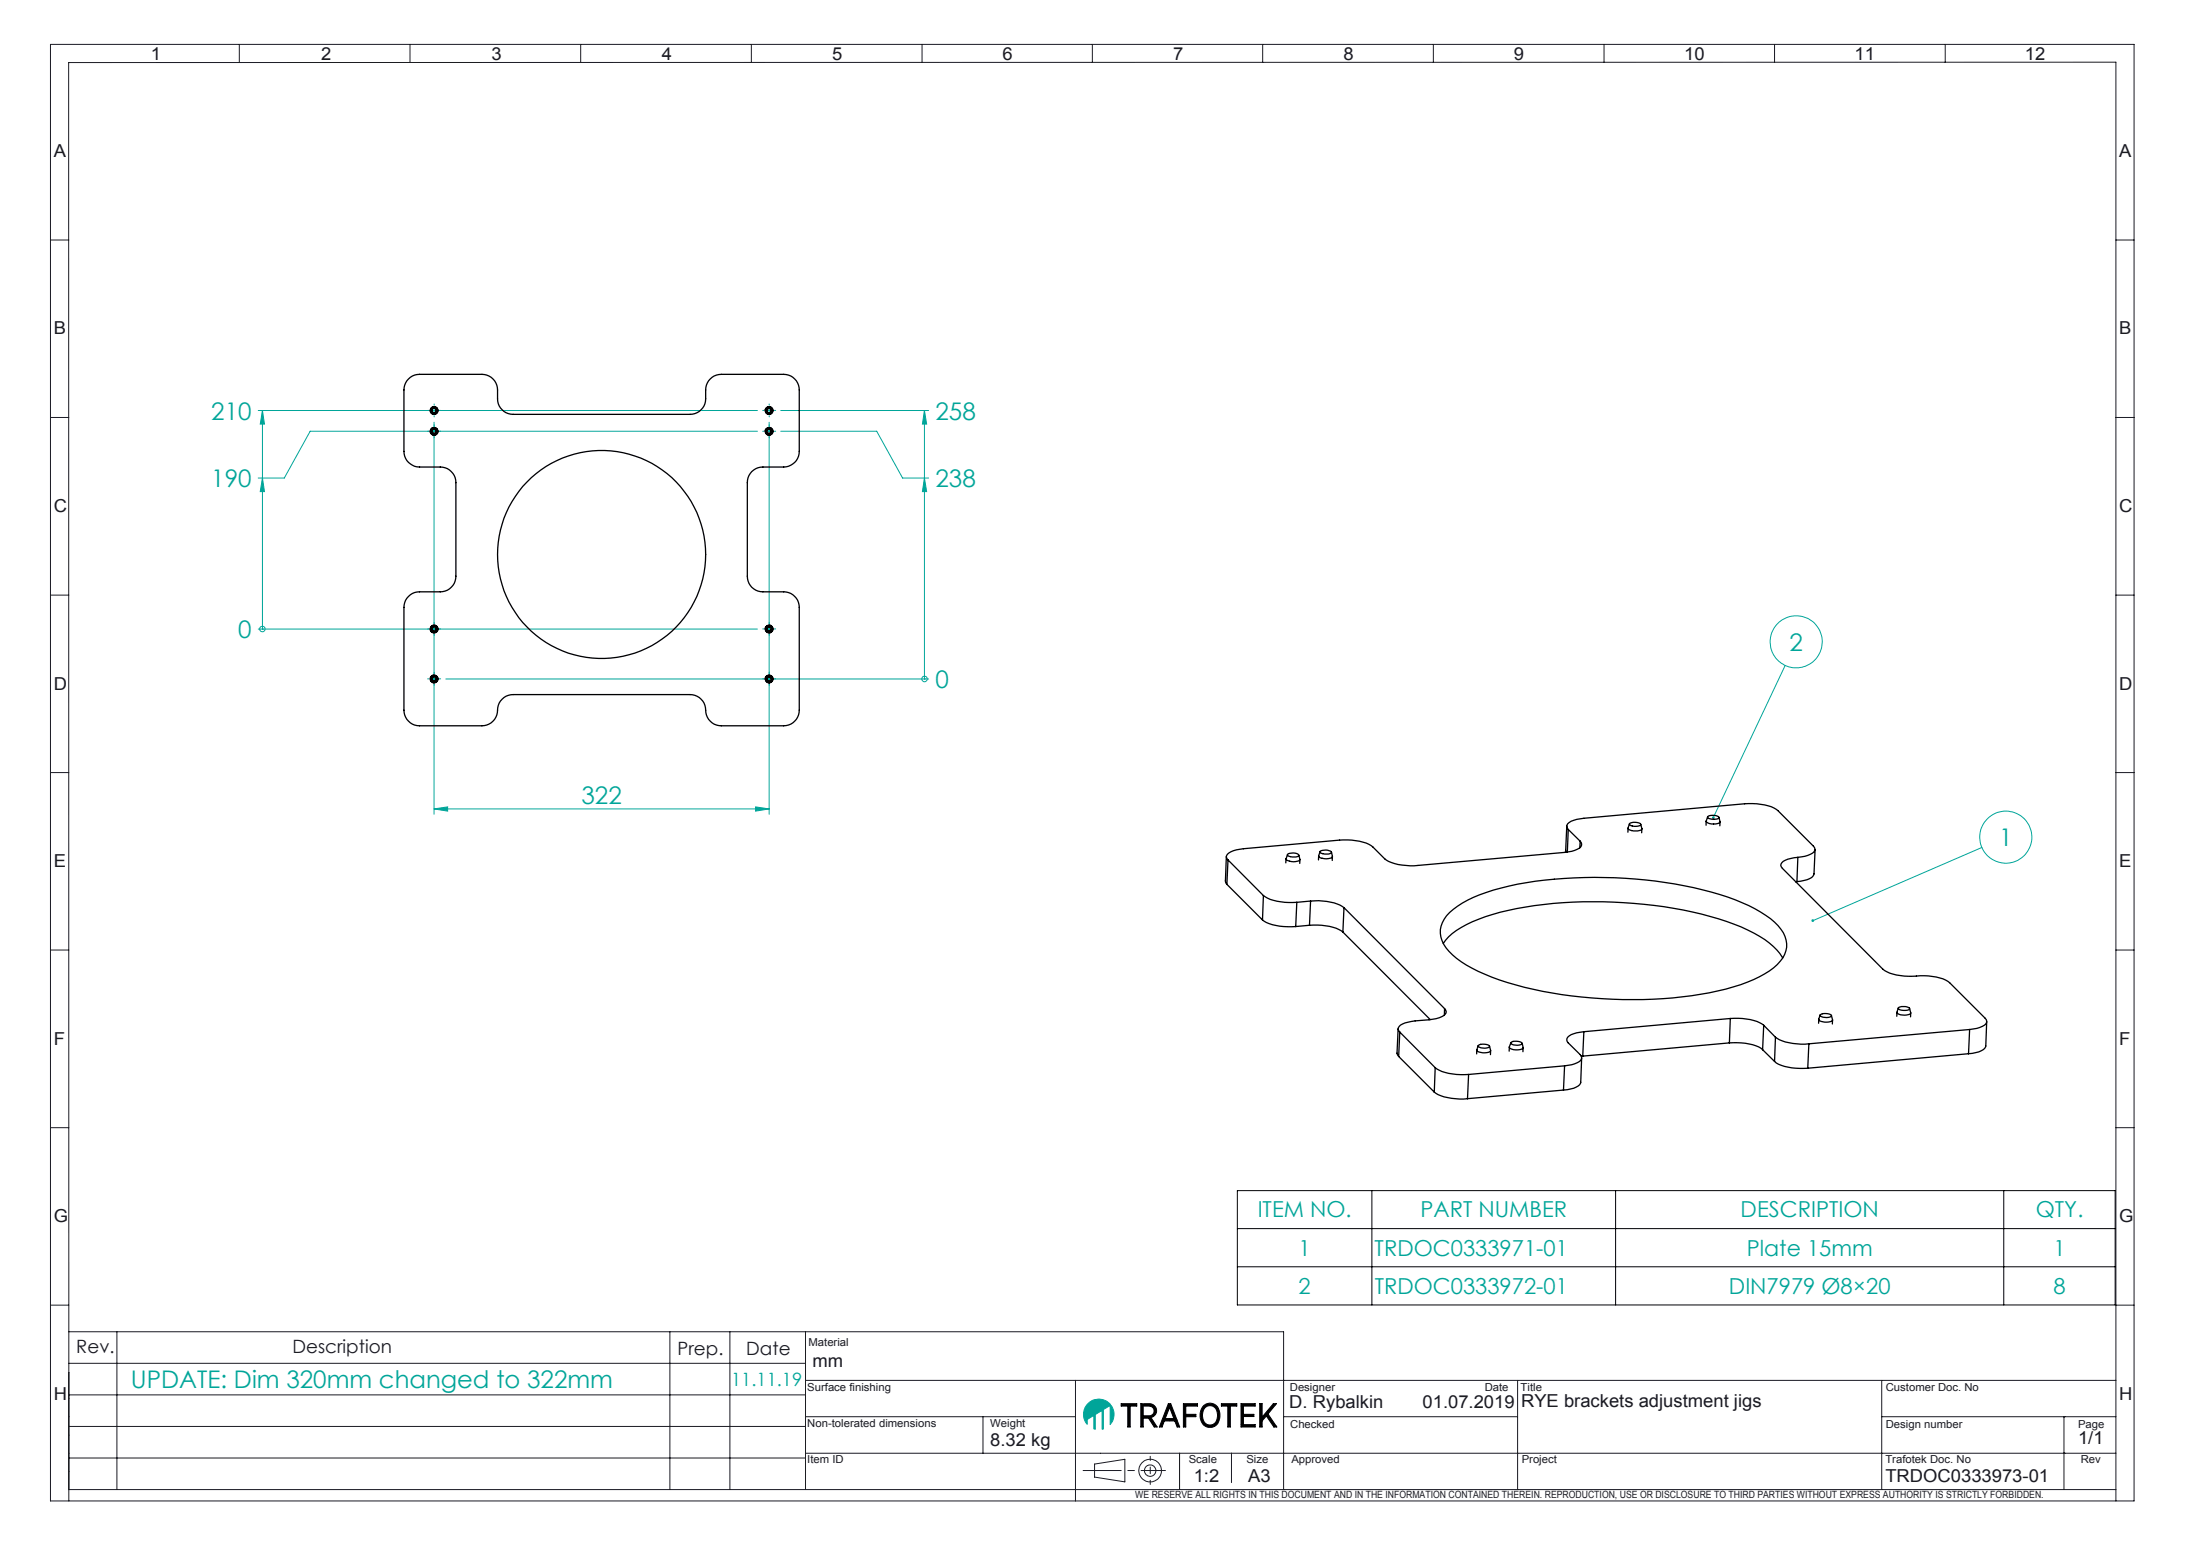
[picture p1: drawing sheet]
<svg xmlns="http://www.w3.org/2000/svg" width="420mm" height="297mm" viewBox="0 0 420 297" stroke-linecap="round" stroke-linejoin="round" font-family="sans-serif">
<path d="M215.5 269.8h3v.5h-1.3v4h-.4v-4h-1.3zM219.3 269.8h1.6a1.33 1.33 0 0 1 1.4 1.2 1.33 1.33 0 0 1-1.1 1.5l1.2 1.8h-.5l-1.1-1.7h-1.1v1.7h-.4zM219.7 270.3h1.2a.94 .94 0 0 1 .9 .9 .94 .94 0 0 1-.9 1h-1.2zM224.6 269.8h.4l1.8 4.5h-.5l-.5-1.1h-2l-.4 1.1h-.6zM224.8 270.5l.8 2.2h-1.6zM227.5 269.8h2.7v.5h-2.3v1.6h2v.4h-2v2h-.4zM231.4 270.2a1.91 1.91 0 0 1 2.1-.2 1.91 1.91 0 0 1 1 1.8 2.16 2.16 0 0 1-1.6 2.6 1.97 1.97 0 0 1-2.2-2.3 2.63 2.63 0 0 1 .7-1.9zM231.7 270.6a1.44 1.44 0 0 1 1.6-.2 1.44 1.44 0 0 1 .7 1.6 1.54 1.54 0 0 1-.4 1.5 1.54 1.54 0 0 1-1.6 .3 2.28 2.28 0 0 1-.3-3.2zM234.8 269.8h2.9v.5h-1.2v4h-.5v-4h-1.2zM238.5 269.8h2.8v.5h-2.3v1.6h2v.4h-2v1.6h2.3v.4h-2.8zM242.1 269.8h.5v2.6l2.2-2.6h.6l-1.7 2 1.7 2.5h-.5l-1.5-2.1-.8 1v1.1h-.5z" fill="none" stroke="#000" stroke-width=".19"/>
<g fill="none" stroke="#191924" stroke-width=".19">
<path d="M9.7 8.5h400.5v280h-400.5zM46 8.5v3.5M78.8 8.5v3.5M111.6 8.5v3.5M144.4 8.5v3.5M177.2 8.5v3.5M210 8.5v3.5M242.7 8.5v3.5M275.5 8.5v3.5M308.3 8.5v3.5M341.1 8.5v3.5M373.9 8.5v3.5"/>
<path d="M9.7 46.1h3.5M406.7 46.1h3.5M9.7 80.3h3.5M406.7 80.3h3.5M9.7 114.4h3.5M406.7 114.4h3.5M9.7 148.5h3.5M406.7 148.5h3.5M9.7 182.6h3.5M406.7 182.6h3.5M9.7 216.8h3.5M406.7 216.8h3.5"/>
<path d="M9.7 250.9h3.5M13.2 256h233.5v30.3M22.5 256v30.3M128.8 256v30.3M140.3 256v30.3M154.8 256v30.3M406.7 250.9h3.5M13.2 274.2h141.6M13.2 268.1h141.6M13.2 262.1h141.6M154.8 265.4h251.9M154.8 279.4h251.9"/>
<path d="M154.8 272.3h51.9M188.9 272.3v7.1M206.7 265.4v23.1M226.7 279.4v6.9M236.7 279.4v5.6M246.7 272.3h45M291.7 265.4v20.9M361.7 272.3h45M361.7 265.4v20.9M396.7 272.3h.1M396.7 279.4h.1M396.7 272.3v14"/>
<path d="M13.2 280.3h141.6M13.2 288.5v-276.5h393.5v276.5M13.2 286.3h393.5M210.4 281.4l5.8-.9v4.4l-5.8-1z"/>
<circle cx="221.1" cy="282.7" r="1.1"/>
<circle cx="221.1" cy="282.7" r="2.17"/>
</g>
<path d="M209 270a2.94 2.94 0 0 1 4.1-.3 2.94 2.94 0 0 1 .3 4.2v-3.7l-1.3 .8v3.7h-.3v-3.6l-1.3 .8v2.8h-.2v-2.6l-1.3 .8v.9a2.92 2.92 0 0 1 0-3.8z" fill="none" stroke="#00a599" stroke-width=".19"/>
<path d="M219.8 272.6v-.5M221.3 273.5l.4-.3M223.8 273.1l-.4-.1M224.8 272.7v.4M225.8 273.1l.5-.1M239 273.8h-.4M239 270.3h-.4M244.8 269.8l.3 .3M244.9 274.3l.4-.3" fill="none" stroke="#000" stroke-width=".19" stroke-dasharray="15.2 1.3 1.3 1.3"/>
<path d="M208.2 282.7h15.8" fill="none" stroke="#191924" stroke-width=".19" stroke-dasharray="15.2 1.3 1.3 1.3" stroke-dashoffset="7.9"/>
<path d="M221.1 279.9v5.5" fill="none" stroke="#191924" stroke-width=".19" stroke-dasharray="15.2 1.3 1.3 1.3" stroke-dashoffset="14.4"/>
<path d="M219.8 270.3v-.5" fill="none" stroke="#808080" stroke-width=".19" stroke-dasharray="15.2 1.3 1.3 1.3"/>
<path d="M215.5 269.8v.5h1.3v4h.4v-4h1.3v-.5zM219.3 269.8v4.5h.4v-1.7h1.1l1.1 1.7h.5l-1.2-1.8 .5-.2 .5-.6 .1-.7-.3-.7-.4-.3-.5-.2zM219.7 270.3h1.2l.5 .2 .4 .5v.5l-.1 .3-.6 .4h-1.4zM224.8 270.5l.8 2.2h-1.6zM224.6 269.8l-1.8 4.5h.6l.4-1.1h2l.5 1.1h.5l-1.8-4.5zM227.5 269.8v4.5h.4v-2h2v-.4h-2v-1.6h2.3v-.5zM231.4 270.2l-.5 .7-.2 .8v.7l.2 .9 .5 .7 .6 .3 .7 .1 .6-.1 .6-.5 .5-.9 .1-1.2-.3-.8-.4-.7-.8-.4h-.7zM231.6 270.6l.5-.3 .7-.1 .6 .2 .4 .5 .2 .7v.7l-.2 1-.4 .4-.6 .2h-.6l-.7-.6-.3-.8-.1-.6 .2-.7zM234.8 269.8v.5h1.2v4h.5v-4h1.2v-.5zM238.5 269.8v4.5h2.8v-.4h-2.3v-1.6h2v-.4h-2v-1.6h2.3v-.5zM242.1 269.8v4.5h.5v-1.1l.8-1 1.5 2.1h.5l-1.7-2.5 1.7-2h-.6l-2.2 2.6v-2.6z" fill-rule="evenodd" fill="#000"/>
<path d="M209.2 269.7a2.95 2.95 0 0 1 4.1 .1 2.95 2.95 0 0 1 .1 4.1v-3.7l-1.3 .8v3.7h-.3v-3.6l-1.3 .8v2.8h-.2v-2.6l-1.3 .8v.9a2.95 2.95 0 0 1 .2-4.1z" fill-rule="evenodd" fill="#00a599"/>
<g fill="none" stroke="#00a599" stroke-width=".19">
<path d="M49.6 78.9h96M50.4 78.9l.4 2.6h-.8zM50.4 78.9v42M83.4 78.4v1M147.3 78.9h1M147.8 78.4v1M150.1 78.9h28.4M177.7 78.9l.4 2.6h-.8zM177.7 78.9v51.6M50.4 91.9l.4 2.6h-.8zM83.4 81.2v75.3M145.6 82.9h-86l-5 9h-5"/>
<path d="M147.3 82.9h1M147.8 81.2v75.3M150.1 82.9h18.4l5 9h5M177.7 91.9l.4 2.6h-.8zM49.6 120.9h96M50.4 120.9h.1M82.9 130.5h1M85.7 130.5h92.8M147.3 120.9h1M177.7 130.5h.1M343.1 127.9l-13.8 29.3M83.4 155.5l2.6-.4v.8z"/>
<path d="M83.4 155.5h64.4M145.2 155.1l2.6 .4-2.6 .4zM381 162.9l-32.5 14.1"/>
<circle cx="50.4" cy="120.9" r=".53"/>
<circle cx="177.7" cy="130.5" r=".53"/>
<circle cx="345.3" cy="123.4" r="5"/>
<circle cx="385.5" cy="160.9" r="5"/>
</g>
<path d="M237.8 228.9h168.8v22h-168.8zM237.8 236.2h168.8M263.7 228.9v22M310.6 228.9v22M385.2 228.9v22M237.8 243.5h168.8" fill="none" stroke="#000" stroke-width=".19"/>
<g fill="none" stroke="#00a599" stroke-width=".19" stroke-dasharray="15.2 1.3 1.3 1.3">
<path d="M82.5 78.9h-.3M83.5 79.9v.2M83.5 77.9v-.2M84.5 78.9h.2M146.9 78.9h-.3M147.9 79.9v.2M147.9 77.9v-.2M148.9 78.9h.2M82.5 82.9h-.3M83.5 83.9v.2M83.5 81.9v-.2M84.5 82.9h.2"/>
<path d="M146.9 82.9h-.3M147.9 83.9v.2M147.9 81.9v-.2M148.9 82.9h.2M83.5 119.9v-.2M147.9 119.9v-.2M82.5 130.5h-.3M82.5 120.9h-.3M83.5 131.5v.2M83.5 129.5v-.2M83.5 121.9v.2M84.5 130.5h.2"/>
<path d="M84.5 120.9h.2M146.9 130.5h-.3M146.9 120.9h-.3M147.9 131.5v.2M147.9 129.5v-.2M147.9 121.9v.2M148.9 130.5h.2M148.9 120.9h.2"/>
</g>
<g fill="#00a599">
<path d="M329.1 157v.4l.2-.2-.1 .2a.27 .27 0 0 0 .4-.1 .27 .27 0 0 0-.1-.3 .27 .27 0 0 0-.4 0zM348.3 176.7l-.1 .4 .3-.1-.3 .1a.26 .26 0 0 0 .4 .1 .26 .26 0 0 0 .1-.4 .26 .26 0 0 0-.4-.1z"/>
<path d="M50.4 91.9l.4 2.6h-.8zM50.4 78.9l.4 2.6h-.8zM177.7 78.9l.4 2.6h-.8zM177.7 91.9l.4 2.6h-.8z"/>
<path d="M145.2 155.1l2.6 .4-2.6 .4zM83.4 155.5l2.6-.4v.8z"/>
</g>
<g fill="none" stroke="#000" stroke-width=".25">
<path d="M78.5 72.8a2.79 2.79 0 0 1 2.1-.8h12a3 3 0 0 1 3 3 4.7 4.7 0 0 0 .6 3.4 2.91 2.91 0 0 0 2.4 1.3h34a3 3 0 0 0 3-3 4.9 4.9 0 0 1 .6-3.5 2.91 2.91 0 0 1 2.4-1.2h12a3 3 0 0 1 3 3v11.8a3 3 0 0 1-3 3h-4a2.95 2.95 0 0 0-2.9 3v18a2.95 2.95 0 0 0 2.9 3h4a3 3 0 0 1 3 3v19.7a3 3 0 0 1-3 3h-12a3.1 3.1 0 0 1-3-3.4 3 3 0 0 0-3-2.6h-34a3.1 3.1 0 0 0-3 3.5 3 3 0 0 1-3 2.5h-12a3 3 0 0 1-3-3v-19.7a3 3 0 0 1 3-3h4a3 3 0 0 0 3-3v-18a3 3 0 0 0-3-3h-4a3 3 0 0 1-3-3v-11.8a2.94 2.94 0 0 1 .9-2.2zM83.7 78.6l.2 .3-.2 .3M148 78.5h-.2l-.4 .3M148.1 79.2a.41 .41 0 0 1-.6-.2 .41 .41 0 0 1 .5-.5 .41 .41 0 0 1 .2 .7h-.1M83 83a.43 .43 0 0 0 .7 .2 .43 .43 0 0 0-.1-.7 .43 .43 0 0 0-.6 .4v.2M83.7 82.6l.2 .3-.2 .3M148 82.5h-.4l-.2 .3M83 130.4a.44 .44 0 0 1 .7-.3 .44 .44 0 0 1 0 .7 .44 .44 0 0 1-.7-.3v-.1M83.1 120.6a.48 .48 0 0 1 .8 0 .48 .48 0 0 1-.3 .7 .48 .48 0 0 1-.6-.4zM83.7 120.6l.2 .3-.2 .3M83.9 130.4l-.1 .3-.3 .2M147.4 130.5l.1 .3 .3 .1"/>
<path d="M148 120.5h-.4l-.2 .3M148 130.1a.43 .43 0 0 1 .1 .7 .43 .43 0 0 1-.7-.1 .43 .43 0 0 1 .5-.6l.2 .1M301.2 158.8l-.2 5M301.4 159.5a.94 .94 0 0 1-.2-1 .94 .94 0 0 1 .8-.6l1.1-.4 1.3-.2 31-2.8a9.6 9.6 0 0 1 6.3 1.3l6.9 6.9a.91 .91 0 0 1 .2 .9 .91 .91 0 0 1-.8 .6l-1 .4-1.4 .2M301.4 159.5l2.3 2.2M301.4 159.5l-.1 4.3M312.9 159.2v.8M313.2 158.4l-.3 .8a1.25 1.25 0 0 0 1.5 .5h.4a.68 .68 0 0 0 .8-.4l-.2-.8M313.2 158.3a2.08 2.08 0 0 1 2.2 .1v.1a1.86 1.86 0 0 1-2.2 0zM315.6 159.3v.8M327.9 157.9v.7M328.2 157.1l-.2 .7a1.23 1.23 0 0 0 1.4 .6h.4a.77 .77 0 0 0 .8-.5l-.2-.8"/>
<path d="M328.3 156.9a2.1 2.1 0 0 1 2.1 .2v.1a1.89 1.89 0 0 1-2.2-.1zM330.6 158v.7M235.7 164.7l-.2 4.7 .3 .6M235.8 170l6.9 6.8M236 165.3l6.9 6.9M236 165.3l-.2 4.7M242.7 176.8a9.9 9.9 0 0 0 6.4 1.3M242.9 172.2a9.8 9.8 0 0 0 6.4 1.3M242.9 172.2l-.2 4.6M247.2 165.1v.8M247.5 164.3l-.3 .9a2.38 2.38 0 0 0 2.6 .1l-.1-.9M247.5 164.2a1.84 1.84 0 0 1 2.2 .2 1.86 1.86 0 0 1-2.2 0z"/>
<path d="M249.3 173.5l-.2 4.6M249.9 165.2l-.1 .8M251.7 177.9a9.6 9.6 0 0 1 6.4 1.3M251.7 177.9l-2.6 .2M251.9 173.2a10.1 10.1 0 0 1 6.4 1.3M251.9 173.2l-2.6 .3M251.9 173.2l-.2 4.7M253.5 164.6l-.1 .7M253.8 163.7l-.3 .8a.63 .63 0 0 0 .6 .5 1.65 1.65 0 0 0 2-.4l-.2-.8M253.8 163.7a2.08 2.08 0 0 1 2.1 .1v.1a2.02 2.02 0 0 1-2.2-.1zM256.1 164.7v.7M258.1 179.2l16.8 16.8"/>
<path d="M258.3 174.5l19.4 19.4M258.3 174.5l-.2 4.7M278.7 175.4a21.9 21.9 0 0 1 9.9-4.7 84.2 84.2 0 0 1 31.5-1.1 51.2 51.2 0 0 1 18.3 5.7 9.3 9.3 0 0 1 4.9 5.4 5.3 5.3 0 0 1-2.4 5.4 29.5 29.5 0 0 1-12.3 4.7 86.8 86.8 0 0 1-40.4-2.4 25 25 0 0 1-9.7-5.5 4.9 4.9 0 0 1 .2-7.5zM303.7 161.7a.91 .91 0 0 1 .3 1 .91 .91 0 0 1-.8 .6l-1.1 .4-1.4 .2-28.1 2.5a9.4 9.4 0 0 1-6.4-1.3l-2.3-2.3a9.6 9.6 0 0 0-6.4-1.3l-18.5 1.7-1.9 .3a1.75 1.75 0 0 0-1.4 1.2l.3 .6M303.7 161.7v1.3M345.4 169.5h-.2M345.6 164.8l-1.4 .2a1.89 1.89 0 0 0-1.9 1.4l.3 .5 19.3 19.4a10 10 0 0 0 7.2 1.3 9.2 9.2 0 0 1 5.7 1.3l6.8 6.9a.91 .91 0 0 1 .2 .9 .91 .91 0 0 1-.8 .6l-1 .4-1.4 .2M345.6 164.8l-.2 4.7M348.9 163.3l-.2 4.7a1.97 1.97 0 0 1-2 1.3l-1.3 .2M268.7 197.8l-.2 4.7 .4 .6M269.1 198.4l6.8 6.8M269.1 198.4l-.2 4.7"/>
<path d="M277.4 181.4a13.5 13.5 0 0 1 6.8-4.7 63.6 63.6 0 0 1 22-3.3 77.3 77.3 0 0 1 28.5 4.8 16.6 16.6 0 0 1 7.9 5.8l.1 .1M277.7 193.9a.89 .89 0 0 1 .2 .9 .89 .89 0 0 1-.8 .6l-.5 .2a17.8 17.8 0 0 1-4.6 .6l-1.3 .3a1.89 1.89 0 0 0-2 1.3l.4 .6M277.7 193.9l-.1 1.3M304.4 198.3l-1.3 .2a2.67 2.67 0 0 0-1.9 1.1v.6l.2 .3 2.3 2.2a.91 .91 0 0 1 .3 1 .91 .91 0 0 1-.8 .6l-1.1 .4-1.4 .2M304.4 198.3l-.2 4.7M332.6 195.8a9.6 9.6 0 0 1 6.4 1.3M332.6 195.8l-28.2 2.5M332.6 195.8l-.2 4.7M339 197.1l2.3 2.3M339 197.1l-.2 4.7M341.3 199.4a10.1 10.1 0 0 0 6.4 1.3M341.3 199.4l-.2 4.6"/>
<path d="M349.6 196v.7M349.8 195.1l-.2 .8a1.61 1.61 0 0 0 1.9 .6 .6 .6 0 0 0 .7-.5l-.2-.8M349.9 195.1a2.19 2.19 0 0 1 2.1 .1v.1a1.8 1.8 0 0 1-2.2-.1zM352.2 196.1v.7M364.6 194.6v.8M364.9 193.8l-.3 .9a2.58 2.58 0 0 0 2.6 .1l.1-.1M365 193.6a1.84 1.84 0 0 1 2.1 .3 1.83 1.83 0 0 1-2.2 0zM367.1 193.9l.2 .8M367.3 194.7l-.1 .8M378.6 197.9l-30.9 2.8M378.6 197.9l-.2 4.7M381.9 196.4l-.2 4.7a2.09 2.09 0 0 1-1.9 1.2l-1.4 .3"/>
<path d="M268.9 203.1l6.8 6.8M275.7 209.9a9.9 9.9 0 0 0 6.4 1.3M275.9 205.2a9.6 9.6 0 0 0 6.4 1.3M275.9 205.2l-.2 4.7M282.3 206.5l-.2 4.7M283.8 201.9v.7M284.1 201l-.2 .8a1.61 1.61 0 0 0 1.9 .5 .6 .6 0 0 0 .7-.4l-.2-.8M284.2 201a2.08 2.08 0 0 1 2.1 .1v.1a1.8 1.8 0 0 1-2.2-.1zM286.5 202v.7M290.1 201.3v.8M290.4 200.5l-.3 .8a1.61 1.61 0 0 0 2 .5 .6 .6 0 0 0 .7-.4l-.2-.8M290.4 200.4a1.84 1.84 0 0 1 2.2 .2 1.8 1.8 0 0 1-2.2-.1z"/>
<path d="M292.8 201.4l-.1 .8M300.5 209.5l-18.4 1.7M300.7 204.9l-18.4 1.6M300.7 204.9l-.2 4.6M304 203.4l-.2 4.7a2.09 2.09 0 0 1-1.9 1.2l-1.4 .2M304.2 203l-.2 .1M332.4 200.5a11 11 0 0 1 6.1 1l.3 .3M332.4 200.5l-28.2 2.5M338.8 201.8l2.3 2.2M341.1 204a8.2 8.2 0 0 0 5.6 1.4l.8-.1M347.7 200.7l-.2 4.6M378.4 202.6l-30.9 2.7"/>
<circle cx="83.4" cy="78.9" r=".75"/>
<circle cx="83.4" cy="78.9" r=".7"/>
<circle cx="83.4" cy="78.9" r=".42"/>
<circle cx="83.4" cy="78.9" r=".57"/>
<circle cx="83.5" cy="78.9" r=".48"/>
<circle cx="147.8" cy="78.9" r=".48"/>
<circle cx="147.8" cy="78.9" r=".7"/>
<circle cx="147.8" cy="78.9" r=".75"/>
<circle cx="147.8" cy="78.9" r=".57"/>
<circle cx="83.4" cy="82.9" r=".75"/>
<circle cx="83.4" cy="82.9" r=".7"/>
<circle cx="83.4" cy="82.9" r=".57"/>
<circle cx="83.5" cy="82.9" r=".48"/>
<circle cx="147.8" cy="82.9" r=".48"/>
<circle cx="147.8" cy="82.9" r=".7"/>
<circle cx="147.8" cy="82.9" r=".75"/>
<circle cx="147.8" cy="82.9" r=".57"/>
<circle cx="147.8" cy="82.9" r=".42"/>
<circle cx="115.6" cy="106.6" r="20"/>
<circle cx="83.4" cy="130.5" r=".74"/>
<circle cx="83.4" cy="120.9" r=".75"/>
<circle cx="83.4" cy="120.9" r=".7"/>
<circle cx="83.4" cy="130.5" r=".58"/>
<circle cx="83.4" cy="120.9" r=".57"/>
<circle cx="83.4" cy="130.5" r=".69"/>
<circle cx="83.4" cy="120.9" r=".42"/>
<circle cx="83.5" cy="130.5" r=".49"/>
<circle cx="147.8" cy="120.9" r=".48"/>
<circle cx="147.8" cy="130.6" r=".48"/>
<circle cx="147.8" cy="120.9" r=".7"/>
<circle cx="147.8" cy="120.9" r=".57"/>
<circle cx="147.8" cy="130.5" r=".76"/>
<circle cx="147.8" cy="130.5" r=".69"/>
<circle cx="147.8" cy="120.9" r=".42"/>
<circle cx="147.8" cy="130.5" r=".58"/>
<circle cx="147.8" cy="120.9" r=".76"/>
</g>
<g font-size="4.7" fill="#00a599">
<text x="40.6" y="80.7">210</text>
<text x="179.8" y="80.7">258</text>
<text x="40.6" y="93.7">190</text>
<text x="179.8" y="93.7">238</text>
<text x="45.8" y="122.7">0</text>
<text x="344" y="125.1">2</text>
<text x="179.8" y="132.3">0</text>
<text x="111.8" y="154.5">322</text>
<text x="384.3" y="162.6">1</text>
<text x="25.2" y="266.7">UPDATE: Dim 320mm changed to 322mm</text>
</g>
<g font-size="4.2" fill="#00a599">
<text x="241.8" y="234">ITEM NO.</text>
<text x="273" y="234">PART NUMBER</text>
<text x="334.6" y="234">DESCRIPTION</text>
<text x="391.3" y="234">QTY.</text>
<text x="249.6" y="241.4">1</text>
<text x="264.2" y="241.4">TRDOC0333971-01</text>
<text x="335.8" y="241.4">Plate 15mm</text>
<text x="394.7" y="241.4">1</text>
<text x="249.6" y="248.7">2</text>
<text x="264.2" y="248.7">TRDOC0333972-01</text>
<text x="332.3" y="248.7">DIN7979 Ø8×20</text>
<text x="394.7" y="248.7">8</text>
</g>
<g font-size="3.5" fill="#191924">
<text x="14.7" y="260">Rev.</text>
<text x="56.2" y="260">Description</text>
<text x="130.2" y="260.5">Prep.</text>
<text x="143.5" y="260.5">Date</text>
</g>
<text font-size="3.5" fill="#00a599" x="140.5" y="266.5">11.11.19</text>
<g font-size="3.4" fill="#191924">
<text x="29" y="11.6">1</text>
<text x="61.7" y="11.6">2</text>
<text x="94.5" y="11.6">3</text>
<text x="127.2" y="11.6">4</text>
<text x="160" y="11.6">5</text>
<text x="192.7" y="11.6">6</text>
<text x="225.5" y="11.6">7</text>
<text x="258.2" y="11.6">8</text>
<text x="291" y="11.6">9</text>
<text x="323.7" y="11.6">10</text>
<text x="356.5" y="11.6">11</text>
<text x="389.2" y="11.6">12</text>
<text x="10.4" y="30.2">A</text>
<text x="407.4" y="30.2">A</text>
<text x="10.4" y="64.3">B</text>
<text x="407.4" y="64.3">B</text>
<text x="10.4" y="98.4">C</text>
<text x="407.4" y="98.4">C</text>
<text x="10.4" y="132.6">D</text>
<text x="407.4" y="132.6">D</text>
<text x="10.4" y="166.7">E</text>
<text x="407.4" y="166.7">E</text>
<text x="10.4" y="200.8">F</text>
<text x="407.4" y="200.8">F</text>
<text x="10.4" y="234.9">G</text>
<text x="407.4" y="234.9">G</text>
<text x="156.2" y="262.8">mm</text>
<text x="10.4" y="269.1">H</text>
<text x="407.4" y="269.1">H</text>
<text x="247.8" y="270.7">D. Rybalkin</text>
<text x="273.4" y="270.7">01.07.2019</text>
<text x="292.4" y="270.4">RYE brackets adjustment jigs</text>
<text x="190.3" y="277.9">8.32 kg</text>
<text x="399.4" y="277.5">1/1</text>
<text x="229.4" y="284.9">1:2</text>
<text x="239.9" y="284.9">A3</text>
<text x="362.4" y="284.9">TRDOC0333973-01</text>
</g>
<g font-size="2.1" fill="#191924">
<text x="155.4" y="258.7">Material</text>
<text x="155.2" y="267.4">Surface finishing</text>
<text x="247.9" y="267.3">Designer</text>
<text x="285.4" y="267.3">Date</text>
<text x="292.3" y="267.3">Title</text>
<text x="362.5" y="267.3">Customer Doc. No</text>
<text x="155.2" y="274.3">Non-tolerated dimensions</text>
<text x="190.3" y="274.3">Weight</text>
<text x="248" y="274.4">Checked</text>
<text x="362.5" y="274.4">Design number</text>
<text x="399.4" y="274.4">Page</text>
<text x="155.2" y="281.2">Item ID</text>
<text x="228.5" y="281.2">Scale</text>
<text x="239.6" y="281.2">Size</text>
<text x="248.2" y="281.2">Approved</text>
<text x="292.5" y="281.2">Project</text>
<text x="362.4" y="281.3">Trafotek Doc. No</text>
<text x="400" y="281.3">Rev</text>
</g>
<text font-size="1.9" fill="#191924" x="218.2" y="288">WE RESERVE ALL RIGHTS IN THIS DOCUMENT AND IN THE INFORMATION CONTAINED THEREIN. REPRODUCTION, USE OR DISCLOSURE TO THIRD PARTIES WITHOUT EXPRESS AUTHORITY IS STRICTLY FORBIDDEN.</text>
</svg>
